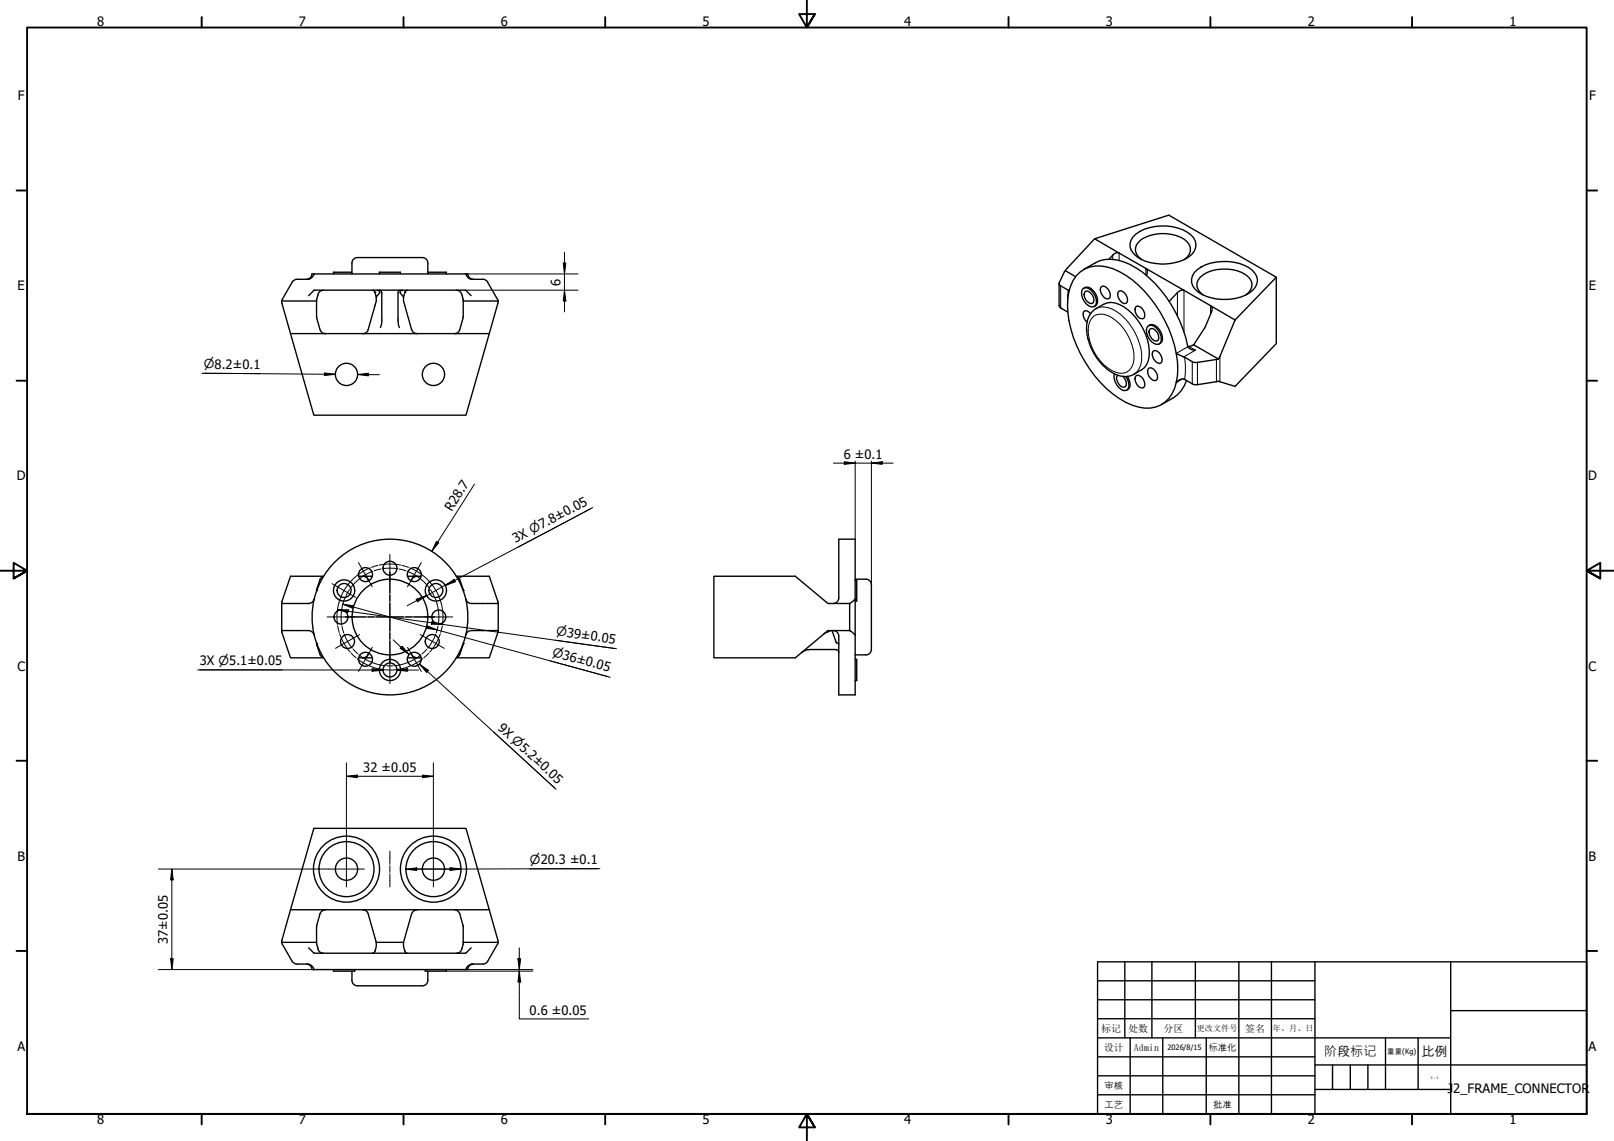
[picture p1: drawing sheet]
<svg xmlns="http://www.w3.org/2000/svg" width="594mm" height="420mm" viewBox="0 0 594 420" stroke-linecap="round" stroke-linejoin="round" font-family="sans-serif">
<g fill="none" stroke="#000" stroke-width=".51">
<path d="M129.5 96.9v4M131.5 94.8l-1.4 .6-.6 1.4M131.6 94.8h23.8M155.5 94.8l1.4 .6 .6 1.4M157.5 96.9v4M392.1 99.7l-2.3 4.8 .6 .8 3.1 1.8M392.1 99.7l3.8 2.2M398.8 99.2l4.3-2.4a13.6 13.6 0 0 1 12.7 .5 41.5 41.5 0 0 1 18.4 20.9 44.2 44.2 0 0 1 3.1 9.5l2.1-.7M402.9 87.9l27.3-8.7 39.6 22.9-15.2 15.7M402.9 87.9l-10.8 11.8M402.9 87.9l9 5.3M411.9 93.2a2.08 2.08 0 0 0-2.3 .8l-1.4 1.5"/>
<path d="M411.9 93.2l23.9 13.7M418.1 86.2a18 18 0 0 1 20.2 .3 4.9 4.9 0 0 1-.9 8.2 18.2 18.2 0 0 1-19-.2 4.8 4.8 0 0 1-.3-8.3zM420.2 95.6a4.2 4.2 0 0 1 0-7.5 15.6 15.6 0 0 1 15.7 0 4.2 4.2 0 0 1 0 7.5M421.8 98.8a1.84 1.84 0 0 1 .2 2.7M440.7 99.3a18 18 0 0 1 20.2 .2 4.6 4.6 0 0 1 .4 7.2 17.4 17.4 0 0 1-17.1 2.5 6.8 6.8 0 0 1-5.6-6.4l1-2.4zM103.7 110.8l3.2 12.1h12.9M103.7 110.8h12.8M112.8 102.8l1.4-.5 .6-1.5 57.4 .1 .6 1.4 1.4 .5M113.6 108.9l2.1-2.1h55.6l2.1 2.1M115.6 100.9l-.7 1.1-.9 .7-4.7 .1-1.2 .4-4.4 7.7M116.5 110.7a17.8 17.8 0 0 0 2.1 11.8l1.2 .4M119 106.8a2.13 2.13 0 0 0-2 2.1l-.5 1.7"/>
<path d="M129.5 100.2h-6.8v.7M137 106.8l.8 .4 .7 2.2 1.3-1.7-.2-.5-.7-.4M138.5 109.4v1.4l-3 10.6a1.88 1.88 0 0 1-1.9 1.5M139.6 100.9v-.7h7.8v.7M139.8 106.8l.3 .2 .4 .9v10.9l-.5 1.8M147.3 106.8l-.4 .2-.4 .9v10.2l.5 2.5M148.1 106.8l-.7 .4-.1 .5 1.2 1.7 .7-2.2 .8-.4M148.5 109.4v1.4l3 10.6a2.02 2.02 0 0 0 2 1.5M157.5 100.2h6.8v.7M168 106.8a2.25 2.25 0 0 1 2.1 2.1l.4 1.7M170.5 110.7a17.8 17.8 0 0 1-2 11.8l-1.2 .4M170.5 110.8h12.8v.5l-3.2 11.6h-12.8"/>
<path d="M171.4 100.9l.7 1.1 .9 .7 5.2 .2 1.3 .9M179.5 103.9l3.6 6.3M183.1 110.1l.3 .8M389.8 104.4v8.2l.6 .8 2.6 1.5M398.6 106.3a2.21 2.21 0 0 1 3.1 .7 4.7 4.7 0 0 1 1.4 5.6 2.26 2.26 0 0 1-3.1-.5 4.8 4.8 0 0 1-1.4-5.8zM398.9 106.2a2.38 2.38 0 0 1 3.6 1 4 4 0 0 1 .7 5.4l-.4 .3M399.5 107.3a2.56 2.56 0 0 1 3 2.3v1.6l-.4 .5a2.92 2.92 0 0 1-2.6-4.4zM401.4 115.5a1.77 1.77 0 0 0-2.5-.8 3.4 3.4 0 0 0 1.2 4M402.6 114.2a10.2 10.2 0 0 1 7.8-2.7 19.3 19.3 0 0 1 12 13.8 10.9 10.9 0 0 1-1.1 10.1 9.9 9.9 0 0 1-8.9 3.1 19.5 19.5 0 0 1-12.5-17.6l.5-3.3a7.3 7.3 0 0 1 2.2-3.4zM405.1 105.9l.5-.4a3 3 0 0 1 2.6 4.5 3.1 3.1 0 0 1-3.1-4.1zM411.9 107.2a3 3 0 0 1 2.6 4.5 3.1 3.1 0 0 1-3-4.1zM418.3 112.8a2.98 2.98 0 0 1 2.6 4.5 3 3 0 0 1-2.6-4.5z"/>
<path d="M422.8 119.9a2.39 2.39 0 0 1 3.6 1 4 4 0 0 1 .7 5.5l-.4 .3M435.8 106.9a2.34 2.34 0 0 0-2.4 .8l-3.1 3.3M435.8 106.9l9.8 5.7M442.8 108.6a4.1 4.1 0 0 1-2.3-3.7 4.1 4.1 0 0 1 2.3-3.7 15.5 15.5 0 0 1 15.7 0 4.1 4.1 0 0 1 2.4 3.7 4.1 4.1 0 0 1-2.4 3.7M445.6 112.6a1.86 1.86 0 0 1 .3 2.4l-2.5 5.8-4 6.2 9 5.2M445.6 112.6l9 5.2M454.6 117.8l-6.2 14.4M469.8 102.1v24.4l-15.2 15.8-6.2-1.9-8.3 1.3-1.3-.4-2.7-1.6a2.42 2.42 0 0 0-3.2 1.2M106.9 122.9l8.6 30h56l8.6-30M119.8 122.9h47.5M400.4 124.8h.1M406.2 134.8l.1 .1"/>
<path d="M410.2 137.6a5.1 5.1 0 0 0 4.1 6.2 2.18 2.18 0 0 0 1.1-3l-1-2.1M411.4 138.2a2.72 2.72 0 0 0 .8 3.8l.7 .5 1.2-.1a2.72 2.72 0 0 0-.8-3.8M415 138.6a3.4 3.4 0 0 1-.3 5.1M418.3 138.3a2.98 2.98 0 0 1 2.6 4.5 3 3 0 0 1-2.6-4.5zM422.5 120.1a2.21 2.21 0 0 1 3.1 .7 4.7 4.7 0 0 1 1.4 5.7 2.38 2.38 0 0 1-3.1-.7 4.8 4.8 0 0 1-1.4-5.7zM422.9 135.6a3.1 3.1 0 0 1 3.1 4l-.5 .5a2.98 2.98 0 0 1-2.6-4.5zM423 121.5l.5-.4a2.53 2.53 0 0 1 2.9 2.3v1.7l-.4 .4a3.1 3.1 0 0 1-3-4zM424.6 129.2a3.1 3.1 0 0 1 3 4.1l-.4 .4a3 3 0 0 1-2.6-4.5zM432.9 130.2a46.2 46.2 0 0 0-18.5-28.8 16.6 16.6 0 0 0-13.3-3.1 11.2 11.2 0 0 0-7.7 9.1 36.4 36.4 0 0 0 5.9 25.7 37.1 37.1 0 0 0 17.5 16.1 11.1 11.1 0 0 0 15.5-6.1l.6-2.2M437.3 127.7a2.79 2.79 0 0 0 2.7 1.2M448.4 132.2l-8.3 1.3-1.3-.3-2.7-1.6-3.2-1.4a25.4 25.4 0 0 1 0 10.7M436.8 140.1a11.7 11.7 0 0 1-5 6.4l-4.3 2.4"/>
<path d="M119 212.3l-.6 .3-.6 .8-1.3 4.1M119.1 212.2h-12.2l-3.2 10h10.3a1.98 1.98 0 0 0 1.6-1.6M132 212.2h5M133.6 212.2a2.14 2.14 0 0 1 2.1 1.8M150 212.2h5.1M153.5 212.2a2.26 2.26 0 0 0-2.2 1.8M168 212.2h12.1l3.2 10h-10.3a1.94 1.94 0 0 1-1.6-1.6M168.1 212.3l1.1 1.1 1.3 4.1M314.8 213.3h4.5l1.2 1 .2 1v24.4l-.5 .9-.9 .5-4.5 .1M314.8 213.6h.5v7.7h-.5M103.7 222v10.5M115.6 233.8a2.02 2.02 0 0 0-2-1.6h-9.9l3.2 10h12.2"/>
<path d="M116.5 237l1.3 4 .6 .9 .6 .2M170.5 237l-1.3 4-1.1 1.1M171.4 233.8a2.02 2.02 0 0 1 2-1.6h9.9l-3.2 10h-12.1M183.4 222v10.5M304.7 232.2l-12 10h-29.9v-30h29.9l12 10h8v10M304.7 232.6l-1.6 .9M304.7 232.2h8.1M304.7 232.2v.4M306 232.2l-1.3 .4M306.3 232.2l1.5 4.5 .9 .4M306.8 222.2a2.03 2.03 0 0 0 1.9-2v-21.7h6.1v57.4h-6.1v-21.7a2.05 2.05 0 0 0-1.9-2M312.7 222.2h.1"/>
<path d="M312.8 232.2l2 1.6M314.8 220.6l-2 1.6M132 242.2h5M135.7 240.5a2.07 2.07 0 0 1-2.1 1.7M150 242.2h5.1M151.3 240.5a2.24 2.24 0 0 0 2.2 1.7M308.7 240.2l-.1-.5-.9-.5h-9.6l-1.3 .2-1.8 1M314.8 242.8h.5v7.8h-.5M106.9 335h73.2M119.8 335a2.26 2.26 0 0 0-2 1.5l-1.3 4.8v6M133.6 335a2.08 2.08 0 0 1 1.9 1.5l3 10.5M153.5 335a2.26 2.26 0 0 0-2 1.5l-3 10.5h-10"/>
<path d="M167.3 335a2.27 2.27 0 0 1 1.9 1.5l1.3 4.8v5.7h12.8l-3.2-12M180.1 335l-8.6-30h-56l-11.8 42M103.7 347h12.8M103.7 347l3.9 7.1M107.6 354l1.3 1 5.1 .2a2.66 2.66 0 0 1 1.6 1.8M112.8 355l1.4 .6 .6 1.4h57.4l.6-1.4 1.4-.6M113.6 349l2 2h55.8l2-2M116.5 347.2l.1 .6M116.6 347.8l.4 1.2a2 2 0 0 0 2 2M122.7 357v.6h7.9v-.6M129.5 357.6v3.4M138.5 347a4.3 4.3 0 0 1-1 3.9l-.5 .1"/>
<path d="M148.5 347v1.5l.5 1.6a.97 .97 0 0 0 1 .9M156.5 357v.6h7.8v-.6M157.5 357.6v3.4M170.4 347.8l-.3 1.2a2.14 2.14 0 0 1-2.1 2M170.5 347v.3M170.5 347.2l-.1 .6M179.5 354l-1.3 1-5.2 .2a2.54 2.54 0 0 0-1.6 1.8M183.1 347.8l-3.6 6.3M183.4 347.1l-.3 .7M129.5 361l.6 1.4 1.4 .6M131.6 363h23.8M157.5 361l-.6 1.4-1.4 .6"/>
<circle cx="127.5" cy="137.9" r="4.1"/>
<circle cx="159.5" cy="137.9" r="4.1"/>
<circle cx="126.7" cy="217.4" r="3.9"/>
<circle cx="126.7" cy="217.4" r="2.57"/>
<circle cx="134.5" cy="211.6" r="2.57"/>
<circle cx="143.5" cy="209.2" r="2.57"/>
<circle cx="152.5" cy="211.6" r="2.57"/>
<circle cx="160.4" cy="217.4" r="3.9"/>
<circle cx="160.4" cy="217.4" r="2.57"/>
<circle cx="125.5" cy="227.2" r="2.57"/>
<circle cx="127.9" cy="236.2" r="2.57"/>
<circle cx="143.5" cy="227.2" r="28.7"/>
<circle cx="143.5" cy="227.2" r="13.9"/>
<circle cx="159.1" cy="236.2" r="2.57"/>
<circle cx="161.5" cy="227.2" r="2.57"/>
<circle cx="134.5" cy="242.8" r="2.57"/>
<circle cx="143.5" cy="246.7" r="3.9"/>
<circle cx="143.5" cy="246.7" r="2.57"/>
<circle cx="152.5" cy="242.8" r="2.57"/>
<circle cx="127.5" cy="320.1" r="4.1"/>
<circle cx="127.5" cy="320.1" r="10.1"/>
<circle cx="127.5" cy="320.1" r="12.2"/>
<circle cx="159.5" cy="320.1" r="4.1"/>
<circle cx="159.5" cy="320.1" r="10.1"/>
<circle cx="159.5" cy="320.1" r="12.2"/>
</g>
<g fill="#000">
<circle cx="138" cy="107.6" r=".25"/>
<circle cx="149" cy="107.6" r=".25"/>
<circle cx="116.5" cy="217.5" r=".25"/>
<circle cx="170.5" cy="217.5" r=".25"/>
<circle cx="116.5" cy="237" r=".25"/>
<circle cx="170.5" cy="237" r=".25"/>
</g>
<g fill="none" stroke="#000" stroke-width=".38">
<path d="M409.6 94v1.5M411.9 93.2v2.7M421.8 98.8v2.4M390.4 105.3v8.1M393.2 106.8l-.3 4.8M393.6 107h-.2M402.6 116.4a6.7 6.7 0 0 1 8.2 1.8 17.7 17.7 0 0 1 6.3 15.6 4.5 4.5 0 0 1-6.3 3.3 17.2 17.2 0 0 1-10.1-17.1l.4-1.5zM403.4 113.6a8.4 8.4 0 0 1 9 2.1 22 22 0 0 1 7.8 17.1 6.6 6.6 0 0 1-2.8 5M433.4 107.7v8.7M435.8 106.9v15.3M445.6 112.6v3.1M435.3 139.5l-2.4 1.4"/>
<path d="M436.1 131.6l.2 2.8-.2 5.3M437.3 127.7l-4.4 2.5M437.6 127.6l2.4 1.3-4.3 2.5M438.8 133.2v8.1M440.8 133.5v8.1M447.7 132.4v8.2M449 131.3v9.3"/>
</g>
<g fill="none" stroke="#000" stroke-width=".7">
<path d="M74.2 6.3v3.8M148.5 6.3v3.8M222.8 6.3v3.8M297 .2v9.9l-2.9-4.9h5.8l-2.9 4.9 2.9-4.9M371.2 6.3v3.8M445.5 6.3v3.8M519.7 6.3v3.8M6.1 70.1h3.9M584 70.1h3.9M6.1 140.2h3.9M584 140.2h3.9M0 210.2h10l-5-3v5.8l5-2.8-5 2.8"/>
<path d="M594 210.2h-10l5-3v5.8l-5-2.8 5 2.8M6.1 280.1h3.9M584 280.1h3.9M6.1 350.2h3.9M584 350.2h3.9M10 410.2v-400.1h574v400.1h-574h574M74.2 410.2v3.9M148.5 410.2v3.9M222.8 410.2v3.9M299.9 415.1l-2.9-4.9 2.9 4.9h-5.8l2.9-4.9v10M371.2 410.2v3.9M445.5 410.2v3.9"/>
<path d="M519.7 410.2v3.9"/>
</g>
<g fill="none" stroke="#000" stroke-width=".51">
<path d="M404 354.2h180v56h-180zM414 354.2v28M424 354.2v28M440 354.2v28M456 354.2v56M468 354.2v56M484 354.2v56M534 354.2v56M404 361.2h80M404 368.2h80M404 375.1h80M534 372.2h50"/>
<path d="M404 396.2h80M404 389.2h80M404 382.2h130M416 382.2v28M428 382.2v28M444 382.2v28M484 392.2h100M490.5 392.2v9M497 392.2v9M503.5 392.2v9M510 382.2v19M522 382.2v19"/>
<path d="M404 403.1h80M484 401.2h50"/>
</g>
<g fill="none" stroke="#000" stroke-width=".37">
<path d="M207.3 96.9h1l-.5 4zM207.8 92.9v22M171.3 106.8h41.5M171.4 100.9h41.4M207.8 106.8l.5 4h-1zM74.3 137.5l49.1 .3h-4M75.1 137.5l20.8 .1M119.4 137.3l4 .5-4 .5zM131.6 137.9l4-.4v.9zM131.6 137.9l8 .1M174.6 178.3l-15.7 24.7M306.8 170.5h21.9"/>
<path d="M310.8 170l4 .5-4 .5zM314.8 169.8v28.7M320.7 170.5l4-.5v1zM320.7 169.8v45.4M160.7 199.4l.8 .5-2.6 3.1zM217.5 187.3l-26.9 14.2M218.1 186.9l-54.3 28.7 3.6-1.8M157 219.3l-7.1 3.8M163.8 215.6l3.3-2.3 .5 .9zM124.2 224.5l4 .1-.1 .9zM124.2 224.5l102.7 14.4M126.2 222.5l3.9 .6-.2 .9z"/>
<path d="M126.2 222.5l98.3 26.9M144.7 235.6l5.9 5.4M148 238l2.6 3-3.3-2.3zM153.2 220.7l3.8-1.4-3.3 2.3zM157.2 230.4l3.6 1.5-3.9-.5zM158.9 228.9l3.9 1-4-.1zM204.3 235.8l21.9 3M72.8 246.7h68.2h-4M73.5 246.7h30.4M137 246.2l4 .5-4 .5zM146 246.7l4.1-.5v1zM146 246.7h8.1"/>
<path d="M154.4 244.6l3.3 2.3-.7 .7zM157.4 247.2l-3-2.6 50.3 46.1M202.6 243.4l21.2 5.8M181.7 269.6l22.5 20.6M127.5 285.9l4-.5v1zM127.5 285.9h32M127.5 280.9v32.5M155.5 285.4l4 .5-4 .5zM159.5 280.9v32.5M165.7 319.5l4 .5-4 .5zM220.1 319.9l-25 .1M220.8 319.9l-71.4 .2"/>
<path d="M58.3 320h62.6M63.2 320l.6 4h-1zM63.2 320v37M149.4 320.1l4-.5v.9zM58.3 357h57.3M62.8 353h1l-.6 4zM164.3 357.6h31.9M171.4 357h24.8M190.6 353h1l-.5 4zM191.1 357.6l.5 4h-1zM191.1 349v26.2h25.6"/>
</g>
<g fill="#000">
<path d="M207.3 96.9h1l-.5 4zM207.8 106.8l.5 4h-1zM119.4 137.3l4 .5-4 .5zM131.6 137.9l4-.4v.9zM310.8 170l4 .5-4 .5zM320.7 170.5l4-.5v1zM160.7 199.4l.8 .5-2.6 3.1zM163.8 215.6l3.3-2.3 .5 .9zM124.2 224.5l4 .1-.1 .9zM126.2 222.5l3.9 .6-.2 .9zM148 238l2.6 3-3.3-2.3zM153.2 220.7l3.8-1.4-3.3 2.3z"/>
<path d="M157.2 230.4l3.6 1.5-3.9-.5zM158.9 228.9l3.9 1-4-.1zM137 246.2l4 .5-4 .5zM146 246.7l4.1-.5v1zM154.4 244.6l3.3 2.3-.7 .7zM127.5 285.9l4-.5v1zM155.5 285.4l4 .5-4 .5zM149.4 320.1l4-.5v.9zM63.2 320l.6 4h-1zM165.7 319.5l4 .5-4 .5zM62.8 353h1l-.6 4zM190.6 353h1l-.5 4z"/>
<path d="M191.1 357.6l.5 4h-1z"/>
</g>
<g fill="none" stroke="#000" stroke-width=".37">
<path d="M122.2 214.9l8.8 5.1M132 207.2l5 8.9M143.5 204.1v10.2M143.5 210.7v7.8M143.5 219v2.5M155.1 207.2l-5.1 8.9M164.8 214.9l-8.8 5.1M120.4 227.2h10.2M127.1 227.2h7.7M132.3 233.7l-8.8 5M135.3 227.2h2.5M137 238.4l-5 8.8"/>
<path d="M138.3 227.2h10.4M143.5 222v10.5M143.5 233v2.4M143.5 235.9v7.8M149.2 227.2h2.6M150 238.4l5.1 8.8M152.2 227.2h7.8M154.7 233.7l8.8 5M156.4 227.2h10.2M143.5 241.7v10.1M127.5 313.4v13.2M159.5 313.4v13.2"/>
<path d="M120.9 320h13.2M152.9 320h13.2"/>
</g>
<g fill="none" stroke="#000" stroke-width=".37">
<path d="M127.2 219.8a18 18 0 0 0-1.4 10.4M128.6 217.2l-1.2 2.1M136.3 209.1a19.5 19.5 0 0 0-12.1 20.9M137.2 210.4a18 18 0 0 0-8.3 6.3M139.1 208.2l-2.4 .7M139.6 208.1a19.5 19.5 0 0 1 7.9 0M140.1 209.5l-2.4 .7M140.6 209.5l2.9-.3 3 .3M147 209.5l2.4 .7M148 208.2l2.4 .7M149.9 210.4a18 18 0 0 1 8.3 6.3M150.8 209.1a19.5 19.5 0 0 1 12.1 20.9"/>
<path d="M158.5 217.2l1.2 2.1M159.9 219.8a18 18 0 0 1 1.4 10.4M124.3 230.5l.6 2.4M125 233.4a19.5 19.5 0 0 0 3.9 6.8M125.9 230.7l.6 2.4M126.7 233.5l1.3 2.7 1.6 2.4M130 239l1.7 1.8M157.1 239l-1.7 1.8M160.4 233.5l-1.3 2.7-1.7 2.4M161.2 230.7l-.6 2.4M162.1 233.4a19.5 19.5 0 0 1-4 6.8M162.8 230.5l-.6 2.4"/>
<path d="M129.3 240.6l1.8 1.7M131.5 242.6a19.5 19.5 0 0 0 24.1 0M132.1 241.1a18 18 0 0 0 9.7 4M142.3 245.2h2.5M155 241.1a18 18 0 0 1-9.7 4M157.8 240.6l-1.8 1.7M143.5 313.4v4.9M143.5 318.8v2.5M143.5 321.8v4.8"/>
</g>
<g font-size="4.8">
<text x="35.8" y="9.8">8</text>
<text x="110" y="9.8">7</text>
<text x="184.3" y="9.8">6</text>
<text x="258.6" y="9.8">5</text>
<text x="332.8" y="9.8">4</text>
<text x="407" y="9.8">3</text>
<text x="481.3" y="9.8">2</text>
<text x="555.6" y="9.8">1</text>
<text x="6.6" y="36.9">F</text>
<text x="584.9" y="36.9">F</text>
<text x="6.5" y="106.9">E</text>
<text x="206.2" y="105.2" transform="rotate(-90 206.2 105.2)">6</text>
<text x="584.8" y="106.9">E</text>
<text x="310.6" y="169">6 ±0.1</text>
<text x="6.2" y="176.9">D</text>
<text x="584.5" y="176.9">D</text>
<text x="166.3" y="188.4" transform="rotate(-58 166.3 188.4)">R28.7</text>
<text x="189.8" y="199.9" transform="rotate(-28 189.8 199.9)">3X ⌀7.8±0.05</text>
<text x="73.5" y="245">3X ⌀5.1±0.05</text>
<text x="6.4" y="246.9">C</text>
<text x="584.7" y="246.9">C</text>
<text x="182.9" y="268.3" transform="rotate(43 182.9 268.3)">9X ⌀5.2±0.05</text>
<text x="133.7" y="284.3">32 ±0.05</text>
<text x="6.4" y="316.9">B</text>
<text x="584.7" y="316.9">B</text>
<text x="61.7" y="347.6" transform="rotate(-90 61.7 347.6)">37±0.05</text>
<text x="194.9" y="373.6">0.6 ±0.05</text>
<text x="6.4" y="386.9">A</text>
<text x="487.4" y="388.9">阶段标记</text>
<text x="523.2" y="388.9">比例</text>
<text x="584.7" y="386.9">A</text>
<text x="532.9" y="402.6">J</text>
<text x="534.9" y="402.6">2_FRAME_CONNECTOR</text>
<text x="35.8" y="414.1">8</text>
<text x="110" y="414.1">7</text>
<text x="184.3" y="414.1">6</text>
<text x="258.6" y="414.1">5</text>
<text x="332.8" y="414.1">4</text>
<text x="407" y="414.1">3</text>
<text x="481.3" y="414.1">2</text>
<text x="555.6" y="414.1">1</text>
</g>
<g font-size="4.6">
<text x="75.1" y="135.7">⌀8.2±0.1</text>
<text x="204.6" y="234" transform="rotate(8 204.6 234)">⌀39±0.05</text>
<text x="203.1" y="241.7" transform="rotate(15 203.1 241.7)">⌀36±0.05</text>
<text x="195.1" y="318.2">⌀20.3 ±0.1</text>
</g>
<g font-size="3.7">
<text x="405.3" y="380">标记</text>
<text x="415.2" y="380">处数</text>
<text x="428.2" y="380">分区</text>
<text x="458.3" y="380">签名</text>
<text x="406.3" y="386.9">设计</text>
<text x="417.3" y="387">Admin</text>
</g>
<g font-size="3.4">
<text x="444.8" y="386.9">标准化</text>
<text x="406.6" y="400.9">审核</text>
<text x="406.6" y="408">工艺</text>
<text x="446.5" y="407.9">批准</text>
</g>
<g font-size="3">
<text x="440.5" y="379.7">更改文件号</text>
<text x="468.5" y="379.7">年、月、日</text>
</g>
<g font-size="2.7">
<text x="429.7" y="386.5">2026/8/15</text>
<text x="510.6" y="388">重量(Kg)</text>
</g>
<text font-size="1.3" x="526.6" y="397.2">1 : 1</text>
</svg>
